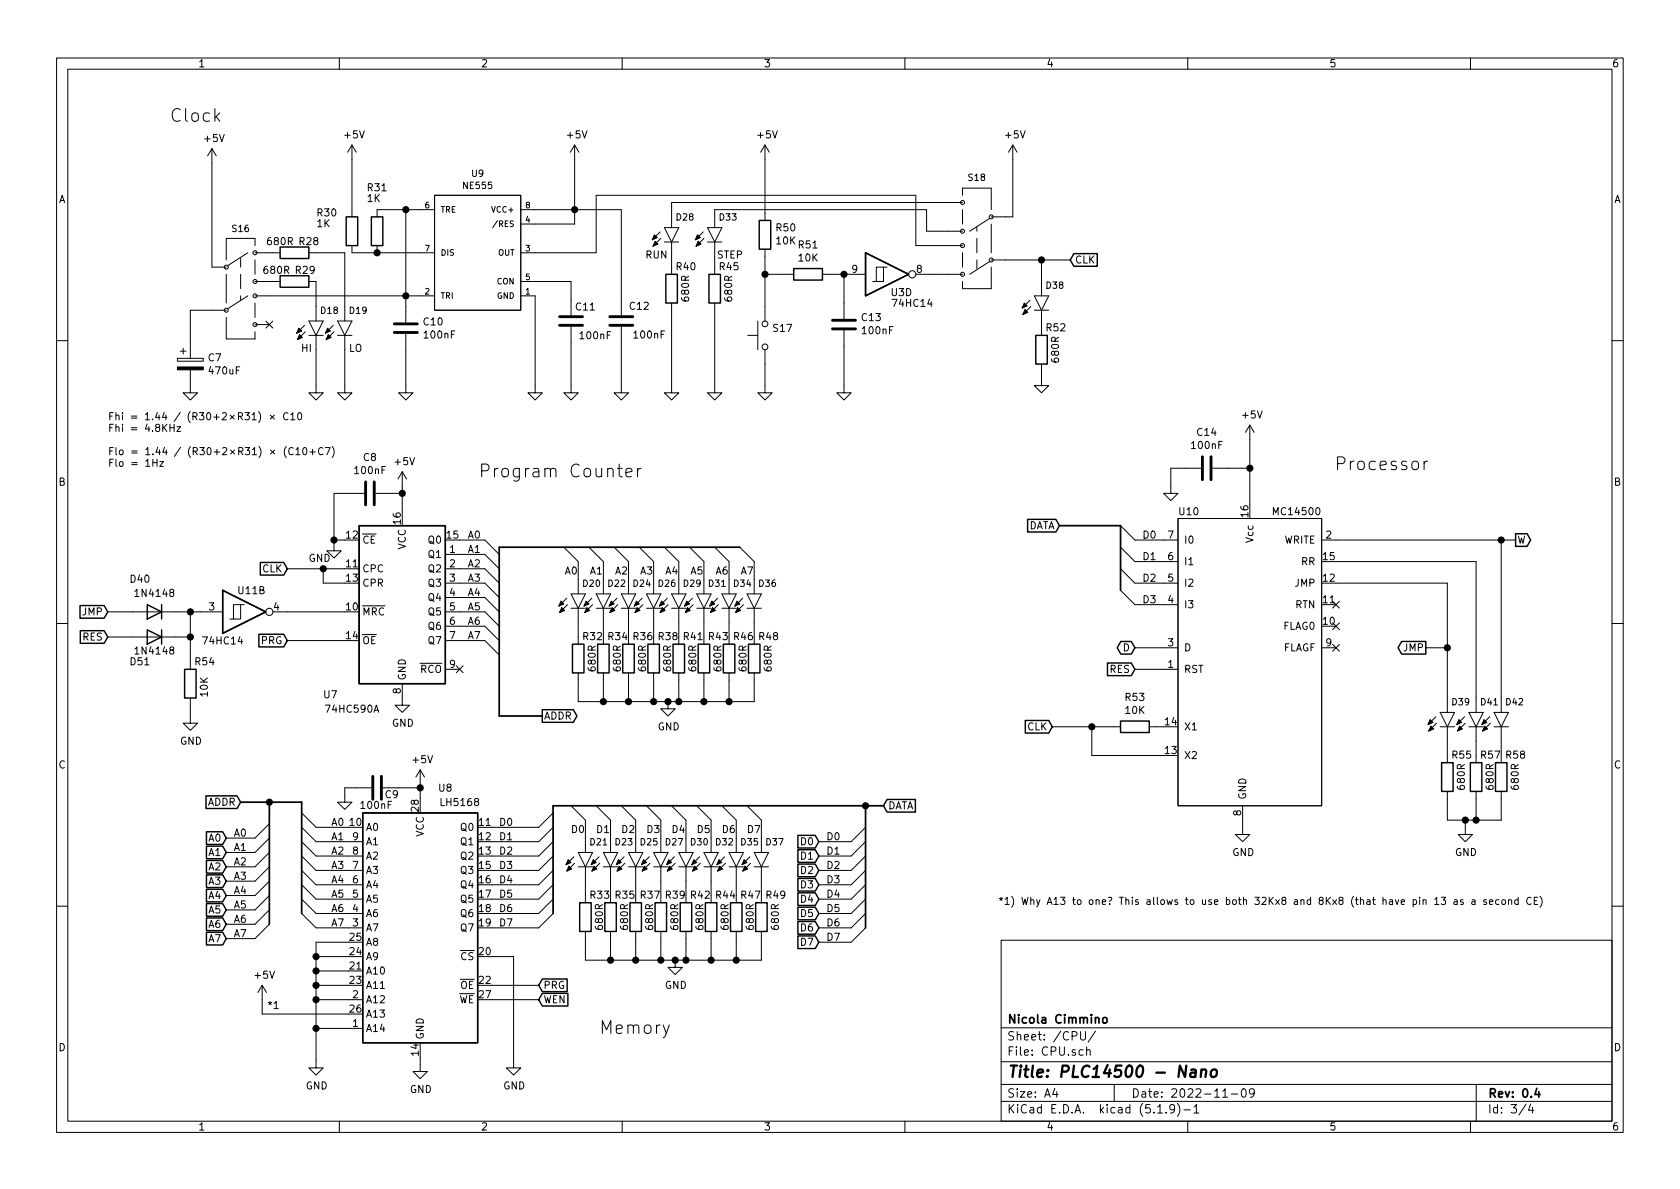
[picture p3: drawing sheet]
<svg xmlns="http://www.w3.org/2000/svg" width="297mm" height="210mm" viewBox="0 0 297 210" stroke-linecap="round" stroke-linejoin="round" font-family="sans-serif">
<g fill="none" stroke="#000" stroke-width=".18">
<path d="M10 10.3h277v189.9h-277zM12 12.2h273v186.1h-273zM60 10.3v1.9M110 10.3v1.9M160 10.3v1.9M210 10.3v1.9M260 10.3v1.9M37.5 26.3v20.9h2.5M37.5 26.3l-.8 1.3M37.5 26.3l.7 1.3M62.2 25.6l-.7 1.3M62.2 25.6v12.7"/>
<path d="M62.2 25.6l.8 1.3M71.8 37.1v19.9M76.8 34.5h15.3v20.4h-15.3zM76.8 37.1h-10.1v1.2M88 39l-.9 1.3M92.1 37.1h17.8v18.6M101.6 25.6v14h-9.5M101.6 25.6l-.8 1.3M101.6 25.6l.8 1.3M135.3 25.6v13.4M135.3 25.6l-.8 1.3M135.3 25.6l.7 1.3"/>
<path d="M170.2 34.5v-1.2h5.1v3.8M170.2 37.1v2.5M170.2 35.8h-51.5v4.5M175 38.6l-3.6 2.3M175.3 39.6v5.1M179.1 25.6v12.7h-3.8M179.1 25.6l-.8 1.3M179.1 25.6l.7 1.3M40 56.1v3.8h5.1v-1.2M40 48.5v5.1M40 54.9h-6.3v8.5M42.5 45.7v1.5"/>
<path d="M42.5 48.5v2.5M42.5 52.3v.8M43.8 52.3l-3.5 2.3M43.8 44.7l-3.5 2.3M45.1 43.4v-1.2h-5.1v3.8M45.1 46v2.5M45.1 53.6v2.5M45.1 44.7h4.4M45.1 49.8h4.4M45.1 52.3h31.7M45.1 57.4h2.5M47 56.8l1.2 1.2"/>
<path d="M48.2 56.8l-1.2 1.2M53.8 57.5l-1.3 1.4M54 58.7l-1.4 1.4M54.6 59.3h2.5M54.6 44.7h6.4v12.1M54.6 49.8h1.3v7M54.6 56.8h2.5l-1.2 2.5zM55.9 59.3v10.2h1.2l-1.2 1.2-1.3-1.2h1.3M58.9 57.5l-1.4 1.4M59.1 58.7l-1.4 1.4M59.7 59.3h2.5M59.7 56.8h2.5l-1.2 2.5z"/>
<path d="M61 59.3v10.2h1.2l-1.2 1.2-1.3-1.2h1.3M62.2 43.4v1.3h14.6M66.7 43.4v1.3M71.8 59v10.5h1.2l-1.2 1.2-1.3-1.2h1.3M92.1 52.3h2.5v17.2h1.3l-1.3 1.2-1.3-1.2h1.3M92.1 49.8h8.9v5.9M101 57.8v11.7h1.2l-1.2 1.2-1.3-1.2h1.3M109.9 57.8v11.7h1.2l-1.2 1.2-1.3-1.2h1.3M116.7 41l-1.4 1.4M116.8 42.2l-1.4 1.4M117.5 42.8h2.5M117.5 40.3h2.5l-1.3 2.5z"/>
<path d="M118.7 53.6v15.9h1.3l-1.3 1.2-1.2-1.2h1.2M118.7 42.8v5.7M124.3 41l-1.4 1.4M124.5 42.2l-1.4 1.4M125.1 42.8h2.5M125.1 40.3h2.5l-1.2 2.5zM126.4 53.6v15.9h1.2l-1.2 1.2-1.3-1.2h1.3M126.4 40.3v-3.2h37.4v3.8h6.4M126.4 42.8v5.7M132.2 59.3h1.8M134 56.8v5M135.3 48.5h5"/>
<path d="M135.3 44.1v12.7M145.4 48.5h7.6M149.2 58.4v11.1h1.3l-1.3 1.2-1.2-1.2h1.2M149.2 48.5v7.9M156.2 47.2h-1.3v2.6M156.8 47.2h-.6v2.6h-1.9M161.9 48.5h8.3M170.2 44.7v2.5M170.2 43.4h-8.3v-8.9h-56.5v10.2h-13.3M172.7 40.1v.8M172.7 42.2v2.5M172.7 46v1.5"/>
<path d="M175 46.2l-3.6 2.3M175.3 47.2v3.8h-5.1v-1.2M175.3 46h13.9M182.1 53.1l-1.4 1.4M182.2 54.2l-1.4 1.4M182.9 52.3h2.5l-1.3 2.6zM182.9 54.9h2.5M184.1 46v6.3M184.1 54.9v4.4M10 60.2h2M30 75v1.3M30 75.6h.8"/>
<path d="M30.8 75v1.3M31.3 75.5h.6l-.6 .8h.6M31.4 63.4h4.5v.5h-4.5zM31.9 62.1h1M32.4 61.6v1M33.7 65.4v4.1h1.2l-1.2 1.2-1.3-1.2h1.3M44.6 74.2h.7M45.7 72.8a1.47 1.47 0 0 1 0 1.9M47.8 73.4l.7 .7M48.5 73.4l-.7 .7M50.6 79a1.47 1.47 0 0 0 0 1.9M50.9 73.1a.6 .6 0 0 0-.8 .4 .6 .6 0 0 0 .6 .7l.2-.1"/>
<path d="M51.4 73.3l.4-.3v1.2M51.4 74.2h.7M51.8 79.3a.51 .51 0 0 0-.6 0 .51 .51 0 0 0-.1 .6 .46 .46 0 0 0 .2 .5 .46 .46 0 0 0 .5-.1M52.3 79.5l.4-.4v1.3M52.7 73.1l.2-.1a.67 .67 0 0 1 .5 .6 .67 .67 0 0 1-.5 .6l-.2-.1-.1-.3zM53.6 79.3l.2-.2a.67 .67 0 0 1 .5 .7 .67 .67 0 0 1-.5 .6l-.3-.5zM54.8 79.9h1M55.3 79.4v1M57.1 79.3a.6 .6 0 0 0-.8 .4 .6 .6 0 0 0 .5 .7l.3-.1M57.5 79.1h.9l-.6 1.3M58.7 79a1.47 1.47 0 0 1 0 1.9M135.3 61.8v7.7h1.2l-1.2 1.2-1.3-1.2h1.3"/>
<path d="M184.1 64.4v3.8h1.3l-1.3 1.3-1.2-1.3h1.2M221 75.2l-.8 1.2M221 75.2v13.9M221 75.2l.7 1.2M285 60.2h2M27 81.8h.8M27.8 81.2v1.3M28.2 81.6h.7l-.7 .9h.7M52.3 80.4h.7M59.1 95.5h1.9M64.4 87.2h-5.3v10.2h1.2l-1.2 1.3-1.3-1.3h1.3M66.4 87.2h4.7"/>
<path d="M71.1 83.4v7M71.1 83.4l-.7 1.3M71.1 83.4l.8 1.3M78.7 98h7l2.6 2.6M81.3 95.5h4.4l2.6 2.5M85.2 83.3h.8a.62 .62 0 0 0 .5-.6 .62 .62 0 0 0-.5-.6h-.8v2.2M99.7 96.8l2.5 2.5v5.7M104.1 96.8l2.6 2.5v5.7M108.6 96.8l2.5 2.5v5.7M113 96.8l2.6 2.5v5.7M113.4 82.8a.54 .54 0 0 0-.7 .5M117.5 96.8l2.5 2.5v5.7"/>
<path d="M121.9 96.8l2.6 2.5v5.7M126.4 96.8l2.5 2.5v5.7M130.8 96.8l2.5 2.5v5.7M198.1 93l2.6 2.5h7.6M198.1 96.8l2.6 2.5h7.6M208.3 91.7h25.4v50.8h-25.4zM212.3 82.8h-5.3v4.4h1.3l-1.3 1.3-1.3-1.3h1.3M214.4 82.8h6.6M233.7 95.5h34.3M236.2 99.3h24.8v26.7M236.5 82h.9a.62 .62 0 0 0 .4-.6 .62 .62 0 0 0-.4-.6h-.9v2.3M265.4 95.5v30.5"/>
<path d="M10 110.3h2M19 108.2h20.4M19 112.6h14.7M33.7 108.2v10.2M42.5 106.9h-1.2v2.6M43.2 106.9h-.7v2.6h-1.9M48.3 108.2h12.7M50.8 100.6h10.2M50.8 113.3h10.2M57.1 100.6v2.5h3.9M78.7 108.2h7l2.6 2.5M78.7 100.6h7l2.6 2.5"/>
<path d="M78.7 103.1h7l2.6 2.6M78.7 105.7h7l2.6 2.5M78.7 110.7h7l2.6 2.6M78.7 113.3h7l2.6 2.5M78.7 118.4h2.6M80.7 117.7l1.2 1.3M81.9 117.7l-1.2 1.3M100.2 105.8l-1.4 1.4M100.3 106.9l-1.4 1.4M101 107.6h2.5M101 105h2.5l-1.3 2.6zM102.2 119v5.1h31.1v-5.1"/>
<path d="M102.2 107.6v6.3M104.6 105.8l-1.3 1.4M104.8 106.9l-1.4 1.4M105.4 107.6h2.5M105.4 105h2.5l-1.2 2.6zM106.7 107.6v6.3M106.7 119v5.1M109.1 105.8l-1.4 1.4M109.2 106.9l-1.4 1.4M109.9 107.6h2.5M109.9 105h2.5l-1.3 2.6zM111.1 107.6v6.3"/>
<path d="M111.1 119v5.1M113.5 105.8l-1.4 1.4M113.7 106.9l-1.4 1.4M114.3 107.6h2.5M114.3 105h2.5l-1.2 2.6zM115.6 107.6v6.3M115.6 119v5.1M118 105.8l-1.4 1.4M118.1 106.9l-1.4 1.4M118.7 107.6h2.6M118.7 105h2.6l-1.3 2.6zM120 107.6v6.3"/>
<path d="M120 119v5.1M122.4 105.8l-1.4 1.4M122.6 106.9l-1.4 1.4M123.2 107.6h2.5M123.2 105h2.5l-1.2 2.6zM124.5 107.6v6.3M124.5 119v5.1M126.9 105.8l-1.4 1.4M127 106.9l-1.4 1.4M127.6 107.6h2.6M127.6 105h2.6l-1.3 2.6zM128.9 107.6v6.3"/>
<path d="M128.9 119v5.1M131.3 105.8l-1.4 1.4M131.4 106.9l-1.4 1.4M132.1 107.6h2.5M132.1 105h2.5l-1.3 2.6zM133.3 107.6v6.3M198.1 100.6l2.6 2.5h7.6M198.1 104.4l2.6 2.5h7.6M200.7 118.4h7.6M200.7 114.5h7.6M233.7 114.5h2.5M235.6 106.3l1.2 1.2"/>
<path d="M235.6 110.1l1.2 1.2M235.6 113.9l1.2 1.3M236.2 103.1h19.7v22.9M236.8 106.3l-1.2 1.2M236.8 110.1l-1.2 1.2M236.8 113.9l-1.2 1.3M252.1 114.5h3.8M285 110.3h2M33.7 123.4v4.5h1.2l-1.2 1.3-1.3-1.3h1.3M65.7 139.3h-4.7v2.6h1.2l-1.2 1.2-1.3-1.2h1.3M70.5 139.3h3.8M71.1 120.9v3.8h1.3l-1.3 1.3-1.3-1.3h1.3"/>
<path d="M74.3 136.1l-.8 1.3M74.3 136.1v5.1M74.3 136.1l.8 1.3M118.1 124.1v1.2h1.3l-1.3 1.3-1.3-1.3h1.3M186.1 128.5h12M193 128.5v5.1h12.7M203.2 128.5h2.5M253.9 126.7l-1.4 1.4M254 127.9l-1.4 1.4M254.6 128.5h2.6M254.6 126h2.6l-1.3 2.5zM255.9 139.9v5.1h9.5v-5.1"/>
<path d="M255.9 128.5v6.4M259 126.7l-1.4 1.4M259.1 127.9l-1.4 1.4M259.7 128.5h2.6M259.7 126h2.6l-1.3 2.5zM261 128.5v6.4M261 139.9v5.1M263.4 126.7l-1.4 1.4M263.5 127.9l-1.4 1.4M264.2 128.5h2.5M264.2 126h2.5l-1.3 2.5zM265.4 128.5v6.4"/>
<path d="M47.6 150.7l-2.5 2.6h-5.1M47.6 148.2l-2.5 2.5h-5.1M47.6 158.4l-2.5 2.5h-5.1M47.6 155.8l-2.5 2.6h-5.1M47.6 153.3l-2.5 2.5h-5.1M47.6 145.7l-2.5 2.5h-5.1M53.3 159l2.6 2.5h8.2M53.3 156.5l2.6 2.5h8.2M53.3 153.9l2.6 2.6h8.2M53.3 151.4l2.6 2.5h8.2M53.3 148.8l2.6 2.6h8.2M53.3 146.3l2.6 2.5h8.2"/>
<path d="M53.3 143.8l2.6 2.5h5.7M97.8 156.5l-2.6 2.5h-8.2M97.8 159l-2.6 2.5h-8.2M97.8 153.9l-2.6 2.6h-8.2M97.8 151.4l-2.6 2.5h-8.2M97.8 148.8l-2.6 2.6h-8.2M97.8 146.3l-2.6 2.5h-8.2M97.8 143.8l-2.6 2.5h-8.2M101 142.5l2.5 2.5v5.7M101.5 151.5l-1.4 1.4M101.6 152.6l-1.4 1.4M102.2 153.3h2.6"/>
<path d="M102.2 150.7h2.6l-1.3 2.6zM103.5 153.3v6.3M105.4 142.5l2.5 2.5v5.7M105.9 151.5l-1.4 1.4M106 152.6l-1.4 1.4M106.7 153.3h2.5M106.7 150.7h2.5l-1.3 2.6zM107.9 153.3v6.3M109.9 142.5l2.5 2.5v5.7M110.4 151.5l-1.4 1.4M110.5 152.6l-1.4 1.4M111.1 153.3h2.6"/>
<path d="M111.1 150.7h2.6l-1.3 2.6zM112.4 153.3v6.3M114.3 142.5l2.5 2.5v5.7M114.8 151.5l-1.4 1.4M114.9 152.6l-1.4 1.4M115.6 153.3h2.5M115.6 150.7h2.5l-1.3 2.6zM116.8 153.3v6.3M118.7 142.5l2.6 2.5v5.7M119.3 151.5l-1.4 1.4M119.4 152.6l-1.4 1.4M120 153.3h2.6"/>
<path d="M120 150.7h2.6l-1.3 2.6zM121.3 153.3v6.3M123.2 142.5l2.5 2.5v5.7M123.7 151.5l-1.4 1.4M123.8 152.6l-1.4 1.4M124.5 153.3h2.5M124.5 150.7h2.5l-1.3 2.6zM125.7 153.3v6.3M127.6 142.5l2.6 2.5v5.7M128.1 151.5l-1.4 1.4M128.3 152.6l-1.4 1.4M128.9 153.3h2.5"/>
<path d="M128.9 150.7h2.5l-1.2 2.6zM130.2 153.3v6.3M132.1 142.5l2.5 2.5v5.7M132.6 151.5l-1.4 1.4M132.7 152.6l-1.4 1.4M133.3 153.3h2.6M133.3 150.7h2.6l-1.3 2.6zM134.6 153.3v6.3M153 159l-2.5 2.5h-5.7M153 156.5l-2.5 2.5h-5.7M153 153.9l-2.5 2.6h-5.7M153 151.4l-2.5 2.5h-5.7"/>
<path d="M153 148.8l-2.5 2.6h-5.7M153 146.3l-2.5 2.5h-5.7M176.7 158.8l.3 .2 .3-.2M176.8 159.2l.2-.2 .2 .2M177 158.7v.3M177.7 159l.4-.3v1.2M177.7 159.9h.7M178.9 158.5a1.47 1.47 0 0 1 0 1.9M180.7 158.7l.3 1.2 .2-.9 .3 .9 .3-1.2M182.2 159.2l.2-.1 .3 .1 .1 .7M182.2 158.7v1.2M183.3 159.1l.3 .8"/>
<path d="M183.9 159.1l-.4 1.1-.2 .2M185.1 159.9l.5-1.2 .4 1.2M185.3 159.6h.6M186.4 159l.3-.3v1.2M186.4 159.9h.7M187.5 158.7h.8l-.4 .5 .3 .1v.5l-.1 .1-.6-.1M189.6 159.1h.5M189.8 158.7v1.1l.3 .1M190.5 159.2l.2-.1 .4 .1v.5l-.1 .2h-.3l-.2-.1zM192.7 159.2l.3-.1 .2 .1-.1 .7h-.3l-.2-.2zM219.7 142.5v5.1h1.3l-1.3 1.2-1.3-1.2h1.3M259.1 145v2.6h1.2l-1.2 1.2-1.3-1.2h1.3"/>
<path d="M270.7 158.8a.6 .6 0 0 0-.8 .4 .6 .6 0 0 0 .6 .7l.2-.1M271.3 159.3h.4M271.9 158.7h-.6v1.2h.6M272.3 158.5a1.4 1.4 0 0 1 0 1.9M10 160.2h2M46.4 174.2l-.8 1.3M46.4 174.2v5.1h15.2M46.4 174.2l.7 1.3M47.6 163.4l-2.5 2.6h-5.1M47.6 160.9l-2.5 2.5h-5.1M53.3 161.5l2.6 2.6h8.2M55.9 176.8h8.2"/>
<path d="M55.9 174.2h5.7M55.9 169.2h5.7M55.9 171.7h5.7M61.6 166.6h-5.7v22.2h1.2l-1.2 1.3-1.3-1.3h1.3M87 169.2h3.8v19.6h1.3l-1.3 1.3-1.3-1.3h1.3M87 176.8h8.2M87 174.2h8.2M97.8 161.5l-2.6 2.6h-8.2M103.5 164.7v5.1h31.1v-5.1M107.9 164.7v5.1M112.4 164.7v5.1M116.8 164.7v5.1"/>
<path d="M119.4 169.8v1.3h1.2l-1.2 1.2-1.3-1.2h1.3M121.3 164.7v5.1M125.7 164.7v5.1M130.2 164.7v5.1M153 161.5l-2.5 2.6h-5.7M153 164.1l-2.5 2.5h-5.7M177 166.3h108v32h-108zM285 160.2h2M55.9 181.9h8.2M60 198.3v1.9M74.3 186.9v2.6h1.3l-1.3 1.2-1.3-1.2h1.3M110 198.3v1.9"/>
<path d="M160 198.3v1.9M177 194.8h108M177 191.8h108M177 187.8h108M177 181.8h108M186.5 192.5l-.4 1h1M186.8 193v1M191.1 182.4v1.2l.2 .3h.3l.3-.3v-1.2M191.5 185.7l-.4-.1-.3 .3v.6l.3 .1 .4-.1M192.1 185.7l.2-.1 .4 .1 .1 .9M192.1 185.1v1.5M193.7 182.3l-1.3 2"/>
<path d="M197 191.8v3M204.7 196.8h.8M206.2 196.7v.1M207.7 196l-.1 .1a.48 .48 0 0 1-.6 .1l-.2-.2 .2-.6a.48 .48 0 0 1 .6 .1 1.27 1.27 0 0 1-.2 1.2l-.4 .1M208.2 195.1a1.71 1.71 0 0 1 0 2.3M209.3 196.3h1.2M210 198.3v1.9M211.1 195.8l.4-.5v1.5M211.1 196.8h.9M216.2 194h.8M217.7 193.5h1.1M219.6 192.7l.4-.2a.94 .94 0 0 1 0 1.5 .82 .82 0 0 1-.4-1.3z"/>
<path d="M221.8 193.2l-.3 .3h-.3l-.3-.3v-.4l.2-.2 .4-.1 .2 .2a1.13 1.13 0 0 1-.2 1.2l-.4 .1M260 198.3v1.9M261 191.8v6.5M269.8 195.2l-1.2 2M270.6 195.2l-.3 1.1h.9M271 195.8v1"/>
<circle cx="170.2" cy="35.8" r=".36"/>
<circle cx="175.3" cy="38.3" r=".36"/>
<circle cx="40" cy="47.2" r=".36"/>
<circle cx="40" cy="54.9" r=".36"/>
<circle cx="45.1" cy="44.7" r=".36"/>
<circle cx="45.1" cy="49.8" r=".36"/>
<circle cx="45.1" cy="52.3" r=".36"/>
<circle cx="45.1" cy="57.4" r=".36"/>
<circle cx="135.3" cy="57.3" r=".51"/>
<circle cx="161.3" cy="48.5" r=".63"/>
<circle cx="170.2" cy="48.5" r=".36"/>
<circle cx="170.2" cy="40.9" r=".36"/>
<circle cx="170.2" cy="43.4" r=".36"/>
<circle cx="175.3" cy="46" r=".36"/>
<circle cx="135.3" cy="61.3" r=".51"/>
<circle cx="47.6" cy="108.2" r=".63"/>
</g>
<path d="M130.8 96.8h-42.5v29.8h7.6M187.3 93h10.8v11.4M42.5 141.9h10.8v19.6M47.6 141.9v21.5M153 142.5v21.6M156.2 142.5h-58.4v19M195 180.1l.2-.2 .5 .2v.7l-.2 .1-.5-.1zM271.7 192.5l-.3 1h.9M272.1 193v1" fill="none" stroke="#000" stroke-width=".3"/>
<path d="M209.8 188.4l-.3 2-.9-2-.2 2M210.6 189.2h.8l-.1 1.2M211.4 189.6l-.7 .1a.4 .4 0 0 0-.3 .3 .4 .4 0 0 0 .3 .4l.6-.1M212.4 189.3a.52 .52 0 0 1 .9 .1l-.2 1M212.4 189.1l-.1 1.3M214.4 189.2a.51 .51 0 0 1 .8 .3l-.1 .6a.56 .56 0 0 1-.5 .4 .56 .56 0 0 1-.6-.4l.1-.6z" fill="none" stroke="#000" stroke-width=".41"/>
<g fill="none" stroke="#000" stroke-width=".25">
<path d="M61.2 38.3h2v5.1h-2zM65.7 38.3h2v5.1h-2zM134.2 39h2.1v5.1h-2.1zM49.5 48.8h5.1v2h-5.1zM49.5 43.7h5.1v2h-5.1zM117.7 48.5h2.1v5.1h-2.1zM125.3 48.5h2.1v5.1h-2.1zM140.3 47.5h5.1v2h-5.1zM153 44.7l7.7 3.8-7.7 3.8zM183.1 59.3h2.1v5.1h-2.1zM189.9 44.9h4.1v2.2h-4.1l-.7-1.1zM46 99.5h4.2l.6 1.1-.6 1.1h-4.2z"/>
<path d="M63.5 93h15.2v27.9h-15.2zM181.7 91.8h5l.6 1.2-.6 1.1h-5zM268 94.4h2l.6 1.1-.6 1.1h-2zM14.1 107.1h4.3l.6 1.1-.6 1.1h-4.3zM14.2 111.5h4.2l.6 1.1-.6 1.2h-4.2zM26 106.9l2.6 1.3-2.6 1.3zM26 111.4l2.6 1.2-2.6 1.3zM28.6 106.9v2.6M28.6 111.4v2.5M32.6 118.4h2.1v5h-2.1zM39.4 104.4l7.6 3.8-7.6 3.8zM45.8 112.2h4.4l.6 1.1-.6 1.1h-4.4z"/>
<path d="M101.2 113.9h2.1v5.1h-2.1zM105.7 113.9h2v5.1h-2zM110.1 113.9h2v5.1h-2zM114.6 113.9h2v5.1h-2zM119 113.9h2v5.1h-2zM123.4 113.9h2.1v5.1h-2.1zM127.9 113.9h2v5.1h-2zM132.3 113.9h2.1v5.1h-2.1zM195.8 117.2h4.2l.7 1.2-.7 1.1h-4.2zM198.2 113.4h1.8l.7 1.1-.7 1.2h-1.8l-.7-1.2zM247.8 113.4h4.3v2.3h-4.3l-.6-1.2zM95.9 125.5h5.5l.6 1.1-.6 1.1h-5.5z"/>
<path d="M181.3 127.4h4.1l.7 1.1-.7 1.1h-4.1zM198.1 127.5h5.1v2h-5.1zM254.9 134.9h2v5h-2zM260 134.9h2v5h-2zM264.4 134.9h2v5h-2zM36.4 140.7h5.5l.6 1.2-.6 1.1h-5.5zM36.5 157.2h2.9l.6 1.2-.6 1.1h-2.9zM36.5 159.8h2.9l.6 1.1-.6 1.1h-2.9zM36.5 154.7h2.9l.6 1.1-.6 1.1h-2.9zM36.5 152.2h2.9l.6 1.1-.6 1.1h-2.9zM36.5 149.6h2.9l.6 1.1-.6 1.2h-2.9zM36.5 147.1h2.9l.6 1.1-.6 1.1h-2.9z"/>
<path d="M64.1 143.8h20.4v40.6h-20.4zM102.5 159.6h2v5.1h-2zM106.9 159.6h2.1v5.1h-2.1zM111.4 159.6h2v5.1h-2zM115.8 159.6h2.1v5.1h-2.1zM120.3 159.6h2v5.1h-2zM124.7 159.6h2v5.1h-2zM129.2 159.6h2v5.1h-2zM133.6 159.6h2v5.1h-2zM141.1 147.7h3l.7 1.1-.7 1.2h-3zM141.1 150.3h3l.7 1.1-.7 1.1h-3zM141.1 152.8h3l.7 1.1-.7 1.1h-3z"/>
<path d="M141.1 155.3h3l.7 1.2-.7 1.1h-3zM141.1 157.9h3l.7 1.1-.7 1.1h-3zM156.8 141.4h5v2.2h-5l-.6-1.1zM36.5 162.3h2.9l.6 1.1-.6 1.2h-2.9zM36.5 164.9h2.9l.6 1.1-.6 1.1h-2.9zM95.9 173.1h4.4v2.3h-4.4l-.7-1.2zM95.9 175.7h4.5v2.2h-4.5l-.7-1.1zM141.1 160.4h3l.7 1.1-.7 1.2h-3zM141.1 163h3l.7 1.1-.7 1.1h-3zM141.1 165.5h3l.7 1.1-.7 1.1h-3z"/>
</g>
<g fill="#000" stroke="#000" stroke-width=".18">
<path d="M52.8 58l.5 .5-.8 .4zM57.9 58l.5 .5-.9 .4zM115.7 41.5l.5 .5-.9 .4zM115.8 42.7l.5 .5-.9 .4zM123.3 41.5l.5 .5-.9 .4zM123.4 42.7l.6 .5-.9 .4zM181.1 53.6l.5 .5-.9 .4zM181.2 54.7l.5 .5-.9 .4zM31.4 64.9h4.5v.5h-4.5zM53 59.2l.5 .5-.9 .4zM58 59.2l.5 .5-.8 .4zM99.2 106.3l.5 .5-.9 .4z"/>
<path d="M99.3 107.4l.5 .5-.9 .4zM103.6 106.3l.5 .5-.8 .4zM103.8 107.4l.5 .5-.9 .4zM108.1 106.3l.5 .5-.9 .4zM108.2 107.4l.5 .5-.9 .4zM112.5 106.3l.5 .5-.9 .4zM112.6 107.4l.6 .5-.9 .4zM117 106.3l.5 .5-.9 .4zM117.1 107.4l.5 .5-.9 .4zM121.4 106.3l.5 .5-.9 .4zM121.5 107.4l.5 .5-.8 .4zM125.9 106.3l.5 .5-.9 .4z"/>
<path d="M126 107.4l.5 .5-.9 .4zM130.3 106.3l.5 .5-.9 .4zM130.4 107.4l.5 .5-.9 .4zM252.9 127.2l.5 .6-.9 .3zM253 128.4l.5 .5-.9 .4zM257.9 127.2l.5 .6-.8 .3zM258.1 128.4l.5 .5-.9 .4zM262.4 127.2l.5 .6-.9 .3zM262.5 128.4l.5 .5-.9 .4zM100.5 152l.5 .5-.9 .4zM100.6 153.2l.5 .5-.9 .3zM104.9 152l.5 .5-.9 .4z"/>
<path d="M105 153.2l.5 .5-.9 .3zM109.3 152l.6 .5-.9 .4zM109.5 153.2l.5 .5-.9 .3zM113.8 152l.5 .5-.9 .4zM113.9 153.2l.5 .5-.9 .3zM118.2 152l.5 .5-.8 .4zM118.4 153.2l.5 .5-.9 .3zM122.7 152l.5 .5-.9 .4zM122.8 153.2l.5 .5-.9 .3zM127.1 152l.5 .5-.9 .4zM127.3 153.2l.5 .5-.9 .3zM131.6 152l.5 .5-.9 .4z"/>
<path d="M131.7 153.2l.5 .5-.9 .3z"/>
</g>
<g fill="none" stroke="#000" stroke-width=".51">
<path d="M69.7 58.8h4.1M69.7 57.3h4.1M98.9 56h4.1M98.9 57.5h4.1M107.8 56h4.1M107.8 57.5h4.1M147.2 56.6h4.1M147.2 58.2h4.1M64.6 85.2v4.1M66.2 85.2v4.1M212.6 80.8v4M214.1 80.8v4"/>
<path d="M65.9 137.3v4M67.4 137.3v4"/>
</g>
<g fill="#000" stroke="#000" stroke-width=".25">
<circle cx="71.8" cy="37.1" r=".51"/>
<circle cx="101.6" cy="37.1" r=".51"/>
<circle cx="66.7" cy="44.7" r=".51"/>
<circle cx="71.8" cy="52.3" r=".51"/>
<circle cx="135.3" cy="48.5" r=".51"/>
<circle cx="149.2" cy="48.5" r=".51"/>
<circle cx="184.2" cy="46" r=".51"/>
<circle cx="59.1" cy="95.5" r=".51"/>
<circle cx="71.1" cy="87.2" r=".51"/>
<circle cx="221" cy="82.8" r=".51"/>
<circle cx="265.4" cy="95.5" r=".51"/>
<circle cx="33.7" cy="108.2" r=".51"/>
<circle cx="33.7" cy="112.6" r=".51"/>
<circle cx="57.2" cy="100.6" r=".51"/>
<circle cx="255.9" cy="114.5" r=".51"/>
<circle cx="74.3" cy="139.3" r=".51"/>
<circle cx="106.7" cy="124.1" r=".51"/>
<circle cx="111.1" cy="124.1" r=".51"/>
<circle cx="115.6" cy="124.1" r=".51"/>
<circle cx="118.1" cy="124.1" r=".51"/>
<circle cx="120" cy="124.1" r=".51"/>
<circle cx="124.5" cy="124.1" r=".51"/>
<circle cx="128.9" cy="124.1" r=".51"/>
<circle cx="193" cy="128.5" r=".51"/>
<circle cx="47.6" cy="141.9" r=".51"/>
<circle cx="153" cy="142.5" r=".51"/>
<circle cx="259.1" cy="145" r=".51"/>
<circle cx="261" cy="145" r=".51"/>
<circle cx="55.9" cy="174.2" r=".51"/>
<circle cx="55.9" cy="169.2" r=".51"/>
<circle cx="55.9" cy="176.8" r=".51"/>
<circle cx="55.9" cy="171.7" r=".51"/>
<circle cx="108" cy="169.8" r=".51"/>
<circle cx="112.4" cy="169.8" r=".51"/>
<circle cx="116.8" cy="169.8" r=".51"/>
<circle cx="119.4" cy="169.8" r=".51"/>
<circle cx="121.3" cy="169.8" r=".51"/>
<circle cx="125.7" cy="169.8" r=".51"/>
<circle cx="130.2" cy="169.8" r=".51"/>
<circle cx="55.9" cy="181.9" r=".51"/>
</g>
<g font-size="3.1">
<text x="30.8" y="21.6">Clock</text>
<text x="237.3" y="83.2">Processor</text>
<text x="87.8" y="84.4">Program Counter</text>
<text x="106.7" y="182.9">Memory</text>
</g>
<text font-size="2.8" x="178" y="190.5">Title: PLC14500 - Nano</text>
<g font-size="2.1">
<text x="178" y="184">Sheet: /CPU/</text>
<text x="178" y="181">Nicola Cimmino</text>
<text x="178" y="186.7">File: CPU.sch</text>
<text x="178" y="196.9">KiCad E.D.A. kicad (5.1.9)-1</text>
<text x="178" y="194.1">Size: A4</text>
<text x="200" y="194.1">Date: 2022-11-09</text>
<text x="263" y="194.1">Rev: 0.4</text>
<text x="263" y="196.9">Id: 3/4</text>
</g>
<g font-size="1.8">
<text x="35" y="11.9">1</text>
<text x="85" y="11.9">2</text>
<text x="135" y="11.9">3</text>
<text x="185" y="11.9">4</text>
<text x="235" y="11.9">5</text>
<text x="285" y="11.9">6</text>
<text x="36.2" y="25.1">+5V</text>
<text x="61" y="24.5">+5V</text>
<text x="100.4" y="24.5">+5V</text>
<text x="134" y="24.5">+5V</text>
<text x="177.9" y="24.5">+5V</text>
<text x="10.4" y="35.9">A</text>
<text x="65" y="35.7">1K</text>
<text x="65" y="33.8">R31</text>
<text x="285.4" y="35.9">A</text>
<text x="56.1" y="40.2">1K</text>
<text x="56.2" y="38.3">R30</text>
<text x="137.3" y="40.9">R50</text>
<text x="47.4" y="43.4">680R</text>
<text x="53" y="43.4">R28</text>
<text x="114.3" y="45.7">RUN</text>
<text x="119.7" y="47.8">R40</text>
<text x="126.8" y="45.7">STEP</text>
<text x="127.3" y="47.8">R45</text>
<text x="137.3" y="43.2">10K</text>
<text x="141.2" y="43.9">R51</text>
<text x="141.2" y="46.2">10K</text>
<text x="190" y="46.6">CLK</text>
<text x="46.8" y="48.4">680R</text>
<text x="52.3" y="48.4">R29</text>
<text x="121.8" y="53.2" transform="rotate(-90 121.8 53.2)">680R</text>
<text x="129.5" y="53.2" transform="rotate(-90 129.5 53.2)">680R</text>
<text x="150.6" y="48.3">9</text>
<text x="157.6" y="52.4">U3D</text>
<text x="162.1" y="48.3">8</text>
<text x="75" y="57.6">C10</text>
<text x="75.1" y="59.9">100nF</text>
<text x="101.9" y="54.9">C11</text>
<text x="102.7" y="60">100nF</text>
<text x="111.4" y="54.8">C12</text>
<text x="112.2" y="59.9">100nF</text>
<text x="136.8" y="58.7">S17</text>
<text x="152.4" y="56.8">C13</text>
<text x="152.6" y="59.1">100nF</text>
<text x="158.1" y="54.3">74HC14</text>
<text x="185.1" y="58.6">R52</text>
<text x="36.9" y="63.9">C7</text>
<text x="53.5" y="62.2">HI</text>
<text x="61.7" y="62.2">LO</text>
<text x="187.2" y="64" transform="rotate(-90 187.2 64)">680R</text>
<text x="37.1" y="66.2">470uF</text>
<text x="19" y="74.3">Fhi = 1.44 / (R30+2×R31) × C10</text>
<text x="19" y="76.4">Fhi = 4.8KHz</text>
<text x="211.7" y="77.1">C14</text>
<text x="219.8" y="74">+5V</text>
<text x="19" y="80.5">Flo = 1.44 / (R30+2×R31) × (C10+C7)</text>
<text x="19" y="82.5">Flo = 1Hz</text>
<text x="62.9" y="83.8">100nF</text>
<text x="64.3" y="81.5">C8</text>
<text x="69.9" y="82.3">+5V</text>
<text x="210.8" y="79.4">100nF</text>
<text x="10.4" y="85.9">B</text>
<text x="285.4" y="85.9">B</text>
<text x="61.3" y="95.2">12</text>
<text x="70.9" y="92.7" transform="rotate(-90 70.9 92.7)">16</text>
<text x="79" y="95.2">15</text>
<text x="82.8" y="95.2">A0</text>
<text x="181.6" y="93.6">DATA</text>
<text x="201.9" y="95.2">D0</text>
<text x="206.5" y="95.2">7</text>
<text x="208.6" y="91.1">U10</text>
<text x="220.7" y="91.4" transform="rotate(-90 220.7 91.4)">16</text>
<text x="221.6" y="95.9" transform="rotate(-90 221.6 95.9)">Vcc</text>
<text x="225.4" y="91.1">MC14500</text>
<text x="234.5" y="95.2">2</text>
<text x="46.4" y="101.2">CLK</text>
<text x="54.6" y="99.4">GND</text>
<text x="61.3" y="100.3">11</text>
<text x="64" y="101.2">CPC</text>
<text x="64" y="96.1">CE</text>
<text x="71.8" y="97.2" transform="rotate(-90 71.8 97.2)">VCC</text>
<text x="75.9" y="98.7">Q1</text>
<text x="75.9" y="96.1">Q0</text>
<text x="75.9" y="101.2">Q2</text>
<text x="79.5" y="97.8">1</text>
<text x="79.5" y="100.3">2</text>
<text x="82.8" y="100.3">A2</text>
<text x="82.8" y="97.8">A1</text>
<text x="100" y="101.6">A0</text>
<text x="104.4" y="101.6">A1</text>
<text x="108.9" y="101.6">A2</text>
<text x="113.3" y="101.6">A3</text>
<text x="117.8" y="101.6">A4</text>
<text x="122.2" y="101.6">A5</text>
<text x="126.6" y="101.6">A6</text>
<text x="131.1" y="101.6">A7</text>
<text x="201.9" y="99.1">D1</text>
<text x="206.5" y="99.1">6</text>
<text x="209.3" y="99.9">I1</text>
<text x="209.3" y="96.1">I0</text>
<text x="227" y="96.1">WRITE</text>
<text x="230.1" y="99.9">RR</text>
<text x="234" y="99.1">15</text>
<text x="268.2" y="96.1">W</text>
<text x="23.1" y="103">D40</text>
<text x="24.2" y="105.6">1N4148</text>
<text x="37" y="107.9">3</text>
<text x="42.2" y="105.1">U11B</text>
<text x="48.4" y="107.9">4</text>
<text x="61.3" y="107.9">10</text>
<text x="61.3" y="102.9">13</text>
<text x="64" y="103.8">CPR</text>
<text x="75.9" y="103.8">Q3</text>
<text x="75.9" y="106.3">Q4</text>
<text x="79.5" y="102.9">3</text>
<text x="79.5" y="105.4">4</text>
<text x="79.5" y="107.9">5</text>
<text x="82.8" y="107.9">A5</text>
<text x="82.8" y="105.4">A4</text>
<text x="82.8" y="102.9">A3</text>
<text x="201.9" y="106.7">D3</text>
<text x="201.9" y="102.9">D2</text>
<text x="206.5" y="106.7">4</text>
<text x="206.5" y="102.9">5</text>
<text x="209.3" y="107.6">I3</text>
<text x="209.3" y="103.8">I2</text>
<text x="229" y="107.6">RTN</text>
<text x="229" y="103.8">JMP</text>
<text x="234" y="106.7">11</text>
<text x="234" y="102.9">12</text>
<text x="14.6" y="113.3">RES</text>
<text x="14.6" y="108.8">JMP</text>
<text x="36.1" y="114">74HC14</text>
<text x="46.2" y="113.9">PRG</text>
<text x="61.3" y="113">14</text>
<text x="64" y="108.8">MRC</text>
<text x="64" y="113.9">OE</text>
<text x="75.9" y="108.8">Q5</text>
<text x="75.9" y="111.4">Q6</text>
<text x="75.9" y="113.9">Q7</text>
<text x="79.5" y="110.5">6</text>
<text x="79.5" y="113">7</text>
<text x="82.8" y="113">A7</text>
<text x="82.8" y="110.5">A6</text>
<text x="103.1" y="113.2">R32 R34 R36 R38 R41 R43 R46 R48</text>
<text x="226.9" y="111.4">FLAG0</text>
<text x="234" y="110.5">10</text>
<text x="23.1" y="117.6">D51</text>
<text x="24.2" y="115.7">1N4148</text>
<text x="34.6" y="117.6">R54</text>
<text x="74.3" y="119">RCO</text>
<text x="79.5" y="118.1">9</text>
<text x="105.3" y="118.6" transform="rotate(-90 105.3 118.6)">680R</text>
<text x="109.8" y="118.6" transform="rotate(-90 109.8 118.6)">680R</text>
<text x="114.2" y="118.6" transform="rotate(-90 114.2 118.6)">680R</text>
<text x="118.7" y="118.6" transform="rotate(-90 118.7 118.6)">680R</text>
<text x="123.1" y="118.6" transform="rotate(-90 123.1 118.6)">680R</text>
<text x="127.6" y="118.6" transform="rotate(-90 127.6 118.6)">680R</text>
<text x="132" y="118.6" transform="rotate(-90 132 118.6)">680R</text>
<text x="136.4" y="118.6" transform="rotate(-90 136.4 118.6)">680R</text>
<text x="196.2" y="119">RES</text>
<text x="198.6" y="115.2">D</text>
<text x="206.5" y="118.1">1</text>
<text x="206.5" y="114.3">3</text>
<text x="209.3" y="119">RST</text>
<text x="209.3" y="115.2">D</text>
<text x="226.8" y="115.2">FLAGF</text>
<text x="234.5" y="114.3">9</text>
<text x="248.2" y="115.2">JMP</text>
<text x="36.8" y="123.1" transform="rotate(-90 36.8 123.1)">10K</text>
<text x="57.3" y="123.5">U7</text>
<text x="70.9" y="122.7" transform="rotate(-90 70.9 122.7)">8</text>
<text x="71.8" y="120.4" transform="rotate(-90 71.8 120.4)">GND</text>
<text x="199" y="123.9">R53</text>
<text x="31.8" y="131.7">GND</text>
<text x="57.9" y="126">74HC590A</text>
<text x="69.3" y="128.5">GND</text>
<text x="96.1" y="127.2">ADDR</text>
<text x="116.3" y="129.2">GND</text>
<text x="181.6" y="129.2">CLK</text>
<text x="199" y="126.3">10K</text>
<text x="206" y="128.3">14</text>
<text x="209.3" y="129.2">X1</text>
<text x="10.4" y="135.9">C</text>
<text x="73.1" y="135">+5V</text>
<text x="206" y="133.3">13</text>
<text x="209.3" y="134.2">X2</text>
<text x="256.8" y="134.2">R55</text>
<text x="261.9" y="134.2">R57 R58</text>
<text x="285.4" y="135.9">C</text>
<text x="36.7" y="142.5">ADDR</text>
<text x="64" y="143">100nF</text>
<text x="68.1" y="141.1">C9</text>
<text x="74" y="143.5" transform="rotate(-90 74 143.5)">28</text>
<text x="77.6" y="140">U8</text>
<text x="78.1" y="142.5">LH5168</text>
<text x="157" y="143.1">DATA</text>
<text x="220.3" y="141.5" transform="rotate(-90 220.3 141.5)">GND</text>
<text x="259" y="139.5" transform="rotate(-90 259 139.5)">680R</text>
<text x="264.1" y="139.5" transform="rotate(-90 264.1 139.5)">680R</text>
<text x="268.5" y="139.5" transform="rotate(-90 268.5 139.5)">680R</text>
<text x="37" y="148.8">A0</text>
<text x="41.3" y="147.9">A0</text>
<text x="58.7" y="148.6">A1</text>
<text x="58.7" y="146">A0</text>
<text x="61.9" y="146">10</text>
<text x="62.4" y="148.6">9</text>
<text x="64.6" y="146.9">A0</text>
<text x="64.6" y="149.5">A1</text>
<text x="74.9" y="148" transform="rotate(-90 74.9 148)">VCC</text>
<text x="81.6" y="146.9">Q0</text>
<text x="81.6" y="149.5">Q1</text>
<text x="84.8" y="146">11</text>
<text x="84.8" y="148.6">12</text>
<text x="88.5" y="148.6">D1</text>
<text x="88.5" y="146">D0</text>
<text x="101.2" y="147.3">D0</text>
<text x="105.7" y="147.3">D1</text>
<text x="110.1" y="147.3">D2</text>
<text x="114.6" y="147.3">D3</text>
<text x="119" y="147.3">D4</text>
<text x="123.5" y="147.3">D5</text>
<text x="127.9" y="147.3">D6</text>
<text x="132.4" y="147.3">D7</text>
<text x="141.7" y="149.5">D0</text>
<text x="146" y="148.6">D0</text>
<text x="219.5" y="144.2" transform="rotate(-90 219.5 144.2)">8</text>
<text x="37" y="153.9">A2</text>
<text x="37" y="151.4">A1</text>
<text x="41.3" y="150.5">A1</text>
<text x="41.3" y="153">A2</text>
<text x="41.3" y="155.6">A3</text>
<text x="58.7" y="153.7">A3</text>
<text x="58.7" y="151.1">A2</text>
<text x="62.4" y="153.7">7</text>
<text x="62.4" y="151.1">8</text>
<text x="64.6" y="154.6">A3</text>
<text x="64.6" y="152">A2</text>
<text x="81.6" y="152">Q2</text>
<text x="81.6" y="154.6">Q3</text>
<text x="84.8" y="151.1">13</text>
<text x="84.8" y="153.7">15</text>
<text x="88.5" y="153.7">D3</text>
<text x="88.5" y="151.1">D2</text>
<text x="141.7" y="152">D1</text>
<text x="141.7" y="154.6">D2</text>
<text x="146" y="153.7">D2</text>
<text x="146" y="151.1">D1</text>
<text x="217.9" y="151.4">GND</text>
<text x="257.3" y="151.4">GND</text>
<text x="37" y="159">A4</text>
<text x="37" y="161.5">A5</text>
<text x="37" y="156.5">A3</text>
<text x="41.3" y="160.6">A5</text>
<text x="41.3" y="158.1">A4</text>
<text x="58.7" y="161.3">A6</text>
<text x="58.7" y="158.7">A5</text>
<text x="58.7" y="156.2">A4</text>
<text x="62.4" y="161.3">4</text>
<text x="62.4" y="158.7">5</text>
<text x="62.4" y="156.2">6</text>
<text x="64.6" y="159.6">A5</text>
<text x="64.6" y="157.1">A4</text>
<text x="81.6" y="157.1">Q4</text>
<text x="81.6" y="159.6">Q5</text>
<text x="84.8" y="156.2">16</text>
<text x="84.8" y="158.7">17</text>
<text x="84.8" y="161.3">18</text>
<text x="88.5" y="156.2">D4</text>
<text x="88.5" y="161.3">D6</text>
<text x="88.5" y="158.7">D5</text>
<text x="104.4" y="158.9">R33 R35 R37 R39 R42 R44 R47 R49</text>
<text x="141.7" y="157.1">D3</text>
<text x="141.7" y="159.6">D4</text>
<text x="146" y="158.7">D4</text>
<text x="146" y="161.3">D5</text>
<text x="146" y="156.2">D3</text>
<text x="193.2" y="160">*1) Why A13 to one? This allows to use both 32Kx8 and 8Kx8 (that have pin 13 as a second CE)</text>
<text x="37" y="164.1">A6</text>
<text x="37" y="166.6">A7</text>
<text x="41.3" y="163.2">A6</text>
<text x="41.3" y="165.7">A7</text>
<text x="58.7" y="163.8">A7</text>
<text x="61.9" y="166.4">25</text>
<text x="62.4" y="163.8">3</text>
<text x="64.6" y="167.3">A8</text>
<text x="64.6" y="164.7">A7</text>
<text x="64.6" y="162.2">A6</text>
<text x="81.6" y="162.2">Q6</text>
<text x="81.6" y="164.7">Q7</text>
<text x="84.8" y="163.8">19</text>
<text x="88.5" y="163.8">D7</text>
<text x="106.6" y="164.3" transform="rotate(-90 106.6 164.3)">680R</text>
<text x="111" y="164.3" transform="rotate(-90 111 164.3)">680R</text>
<text x="115.5" y="164.3" transform="rotate(-90 115.5 164.3)">680R</text>
<text x="119.9" y="164.3" transform="rotate(-90 119.9 164.3)">680R</text>
<text x="124.4" y="164.3" transform="rotate(-90 124.4 164.3)">680R</text>
<text x="128.8" y="164.3" transform="rotate(-90 128.8 164.3)">680R</text>
<text x="133.3" y="164.3" transform="rotate(-90 133.3 164.3)">680R</text>
<text x="137.7" y="164.3" transform="rotate(-90 137.7 164.3)">680R</text>
<text x="141.7" y="162.2">D5</text>
<text x="141.7" y="164.7">D6</text>
<text x="141.7" y="167.3">D7</text>
<text x="146" y="163.8">D6</text>
<text x="146" y="166.4">D7</text>
<text x="45.1" y="173.1">+5V</text>
<text x="61.9" y="171.4">21</text>
<text x="61.9" y="174">23</text>
<text x="61.9" y="168.9">24</text>
<text x="64.6" y="172.3">A10</text>
<text x="64.6" y="169.8">A9</text>
<text x="81.5" y="169.8">CS</text>
<text x="84.8" y="168.9">20</text>
<text x="84.8" y="174">22</text>
<text x="47.9" y="178.4">*1</text>
<text x="61.9" y="179.1">26</text>
<text x="62.4" y="176.5">2</text>
<text x="64.6" y="177.4">A12</text>
<text x="64.6" y="174.9">A11</text>
<text x="64.6" y="180">A13</text>
<text x="81.1" y="177.4">WE</text>
<text x="81.4" y="174.9">OE</text>
<text x="84.8" y="176.5">27</text>
<text x="96" y="174.9">PRG</text>
<text x="96" y="177.4">WEN</text>
<text x="117.6" y="174.9">GND</text>
<text x="10.4" y="185.9">D</text>
<text x="62.4" y="181.6">1</text>
<text x="64.6" y="182.5">A14</text>
<text x="74.9" y="183.9" transform="rotate(-90 74.9 183.9)">GND</text>
<text x="285.4" y="185.9">D</text>
<text x="74" y="186.6" transform="rotate(-90 74 186.6)">14</text>
<text x="54.1" y="192.7">GND</text>
<text x="72.5" y="193.3">GND</text>
<text x="89" y="192.7">GND</text>
<text x="35" y="199.9">1</text>
<text x="85" y="199.9">2</text>
<text x="135" y="199.9">3</text>
<text x="185" y="199.9">4</text>
<text x="235" y="199.9">5</text>
<text x="285" y="199.9">6</text>
</g>
<g font-size="1.6">
<text x="82" y="33.4">NE555</text>
<text x="83.4" y="31.3">U9</text>
<text x="171.3" y="32">S18</text>
<text x="41.1" y="41">S16</text>
<text x="119.7" y="39">D28</text>
<text x="127.3" y="39">D33</text>
<text x="185.1" y="51">D38</text>
<text x="56.8" y="55.5">D18</text>
<text x="61.9" y="55.5">D19</text>
<text x="103.1" y="103.8">D20</text>
<text x="107.6" y="103.8">D22</text>
<text x="112" y="103.8">D24</text>
<text x="116.5" y="103.8">D26</text>
<text x="120.9" y="103.8">D29</text>
<text x="125.4" y="103.8">D31</text>
<text x="129.8" y="103.8">D34</text>
<text x="134.3" y="103.8">D36</text>
<text x="256.8" y="124.7">D39</text>
<text x="261.9" y="124.7">D41</text>
<text x="266.3" y="124.7">D42</text>
<text x="104.4" y="149.5">D21</text>
<text x="108.9" y="149.5">D23</text>
<text x="113.3" y="149.5">D25</text>
<text x="117.8" y="149.5">D27</text>
<text x="122.2" y="149.5">D30</text>
<text x="126.6" y="149.5">D32</text>
<text x="131.1" y="149.5">D35</text>
<text x="135.5" y="149.5">D37</text>
</g>
<g font-size="1.4">
<text x="75.2" y="36.8">6</text>
<text x="77.9" y="37.6">TRE</text>
<text x="87.2" y="37.6">VCC+</text>
<text x="87.8" y="40.1">/RES</text>
<text x="93" y="39.4">4</text>
<text x="93" y="36.8">8</text>
<text x="75.2" y="44.4">7</text>
<text x="77.9" y="45.2">DIS</text>
<text x="88.1" y="45.2">OUT</text>
<text x="93" y="44.4">3</text>
<text x="75.2" y="52.1">2</text>
<text x="77.9" y="52.8">TRI</text>
<text x="87.9" y="52.8">GND</text>
<text x="87.9" y="50.3">CON</text>
<text x="93" y="52.1">1</text>
<text x="93" y="49.5">5</text>
</g>
</svg>
